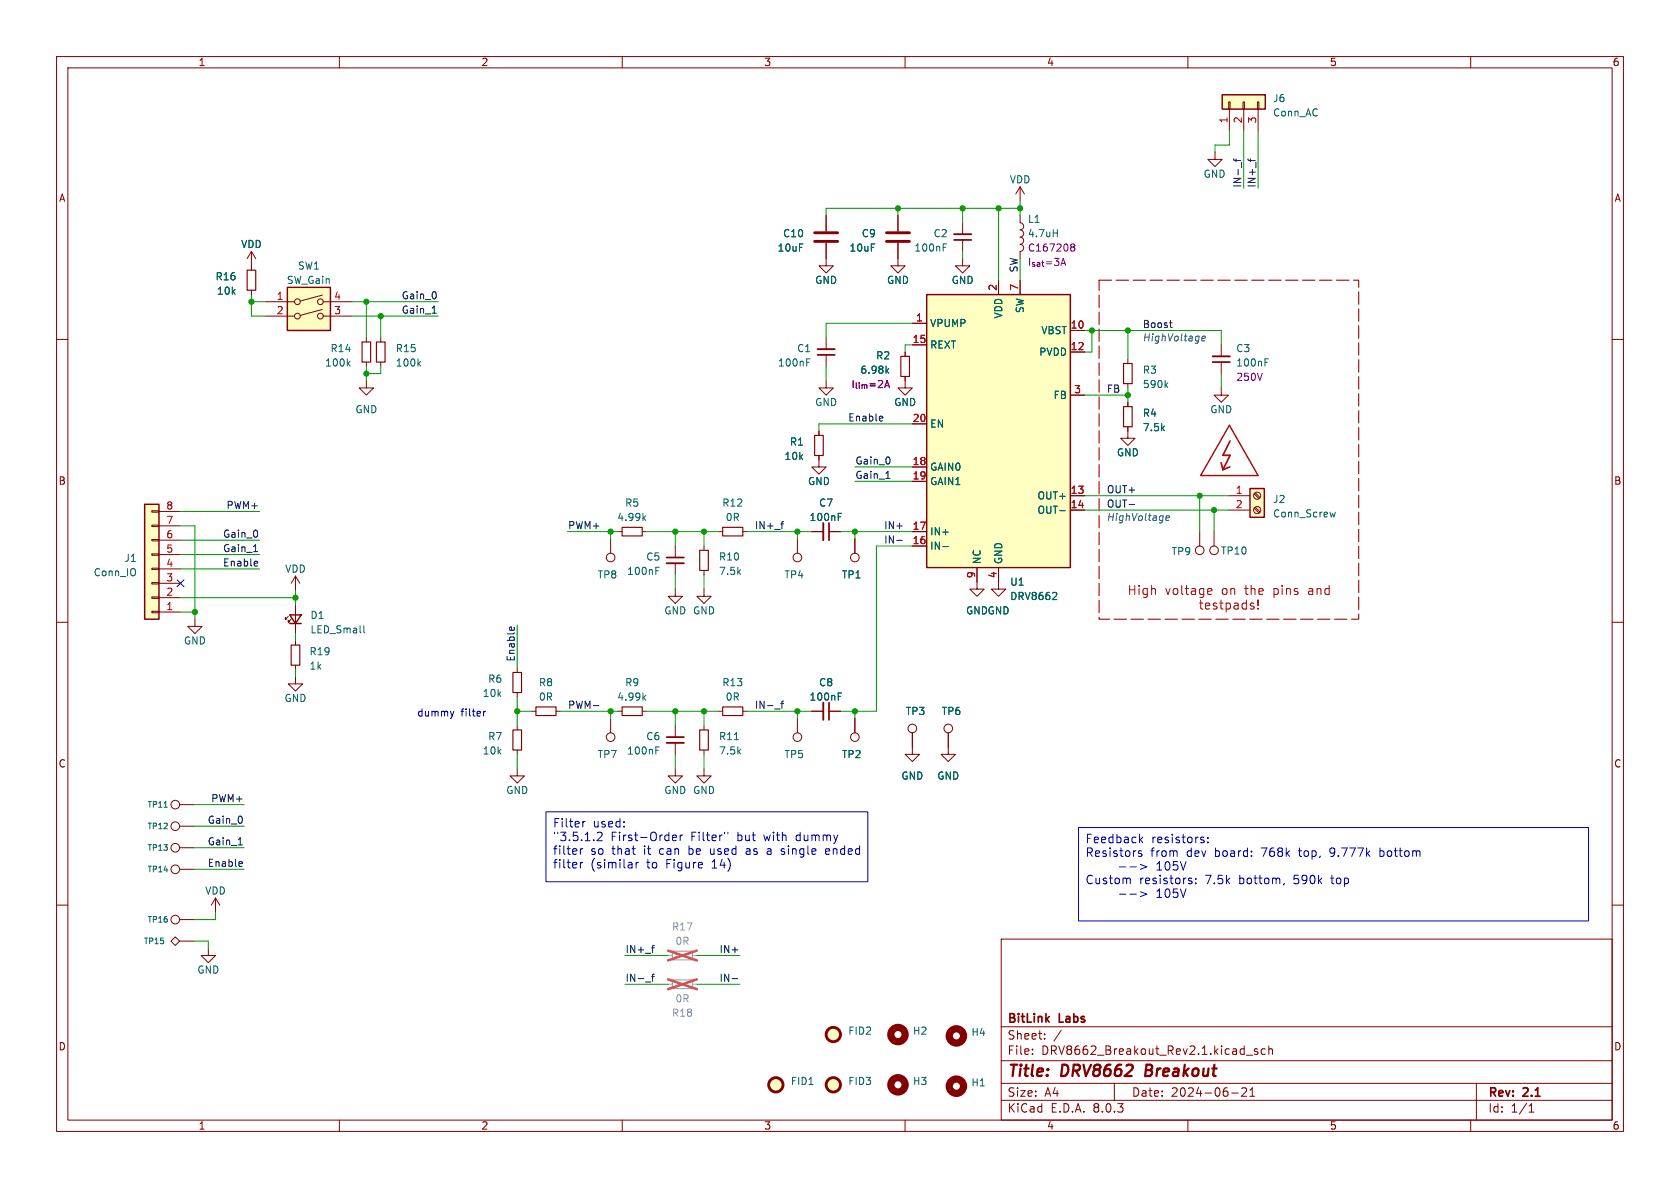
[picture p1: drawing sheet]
<svg xmlns="http://www.w3.org/2000/svg" width="297mm" height="210mm" viewBox="0 0 297 210" stroke-linecap="round" stroke-linejoin="round" font-family="sans-serif">
<g fill="none" stroke="#840000" stroke-width=".18">
<path d="M10 10h277v190h-277zM12 12h273v186h-273zM60 10v2M110 10v2M160 10v2M210 10v2M260 10v2M146 38.1v2.8M158.7 38.1v2.8M180.3 33l-.7 1.3M180.3 33v2.6M180.3 33l.8 1.3"/>
<path d="M10 60h2M44.4 44.5l-.7 1.2M44.4 44.5v3.3M44.4 51.3v.8M44.4 44.5l.8 1.2M67.3 59.7v.8M146 42.9v4.1h1.3l-1.3 1.3-1.2-1.3h1.2M158.7 42.9v2.8M285 60h2M67.3 64v.8M144.8 76.2v.8M146 67.3v1.3h1.3l-1.3 1.3-1.2-1.3h1.2"/>
<path d="M143.5 94h2M144.8 80.5v.8M146.6 94h2M10 110h2M285 110h2M10 160h2M31.7 153.7h2.6M31.7 146.1h2.6M31.7 149.9h2.6M285 160h2M177 166h108v32h-108zM60 198v2"/>
<path d="M110 198v2M160 198v2M177 194.5h108M177 191.5h108M177 187.5h108M177 181.5h108M182.5 186.3v.1M182.5 185.5v.1M184.7 183.6v.1M184.7 182.8v.1M187.6 182.1l-1.3 2M197 191.5v3"/>
<path d="M210 198v2M217.7 193.2h1.2M219.5 192.4l.6-.1 .2 .1 .1 .3-.9 1.1h.9M220.3 186.5h1.2M221 193.8h.8M221 192.7l.4-.4v1.5M222.3 185.5l-.3-.1-.3 .2 .1 .2 .5 .2v.3h-.6M223.7 185.5l-.5-.1-.2 .3v.4l.1 .2h.6M224.3 185.5l.2-.1 .4 .1 .1 .9M224.3 184.9v1.5M260 198v2M261 191.5v6.5"/>
<path d="M270.3 196.6h.9M270.3 195.5l.4-.4v1.5"/>
<circle cx="31" cy="153.7" r=".76"/>
<circle cx="31" cy="149.9" r=".76"/>
<circle cx="31" cy="146" r=".76"/>
</g>
<path d="M202.7 188.2l-.3 2h.8" fill="none" stroke="#840000" stroke-width=".4"/>
<path d="M145.5 92.5v3" fill="none" stroke="#840000" stroke-width=".33"/>
<path d="M146.6 92.5v3" fill="none" stroke="#840000" stroke-width=".3"/>
<path d="M74 64.2l.4 .5M74.4 63.9l-.5 .5M148.2 91.4h.4M148.2 90.7h.6" fill="none" stroke="#006464" stroke-width=".18"/>
<path d="M43.7 47.8h1.5v3.5h-1.5zM66.5 60.5h1.6v3.5h-1.6zM144 77h1.5v3.5h-1.5z" fill="none" stroke="#840000" stroke-width=".2"/>
<path d="M144 42.7h4.1M144 41.1h4.1M156.7 42.7h4.1M156.7 41.1h4.1" fill="none" stroke="#840000" stroke-width=".51"/>
<path d="M50.8 50.8h7.6v7.6h-7.6z" fill="#ffffc2"/>
<g fill="none" stroke="#840000" stroke-width=".18">
<path d="M47 53.3h5.1M47 55.9h5.1M57 54.7l-3.9 1.1M57 52.2l-3.9 1M57.1 53.3h5.1M57.1 55.9h5.1M158.7 45.7v1.3h1.3l-1.3 1.3-1.2-1.3h1.2M31.7 142.2h2.6"/>
<circle cx="52.6" cy="53.3" r=".51"/>
<circle cx="52.6" cy="55.9" r=".51"/>
<circle cx="56.6" cy="55.9" r=".51"/>
<circle cx="56.6" cy="53.3" r=".51"/>
<circle cx="31" cy="142.2" r=".76"/>
</g>
<path d="M50.8 50.8h7.6v7.6h-7.6z" fill="none" stroke="#840000" stroke-width=".25"/>
<path d="M29 142.7h.6" fill="none" stroke="#006464" stroke-width=".18"/>
<path d="M163.8 52.1h25.4v48.2h-25.4z" fill="#ffffc2"/>
<path d="M163.8 52.1h25.4v48.2h-25.4z" fill="none" stroke="#840000" stroke-width=".25"/>
<g fill="none" stroke="#840000" stroke-width=".18">
<path d="M64.8 59.7v.8M161.3 57.2h2.5M176.5 49.5v2.6M180.3 49.5v2.6M189.2 58.4h2.6M64.8 67.3v1.3h1.2l-1.2 1.3-1.3-1.3h1.3M64.8 64v.8M160 66.5v2.1h1.3l-1.3 1.3-1.3-1.3h1.3M160 62.2v.8M161.3 61h2.5M161.3 74.9h2.5M189.2 62.2h2.6"/>
<path d="M189.2 69.9h2.6M124.5 96.5v.8M141 95.3v2.5M161.3 96.5h2.5M161.3 94h2.5M161.3 82.6h2.5M161.3 85.1h2.5M189.2 87.6h2.6M189.2 90.2h2.6M34.5 109.5v1.2h1.2l-1.2 1.3-1.3-1.3h1.3M52.2 101.8l-.7 1.3M52.2 101.8v2.6"/>
<path d="M52.2 101.8l.8 1.3M119.4 104.1v1.3h1.2l-1.2 1.3-1.3-1.3h1.3M124.5 104.1v1.3h1.2l-1.2 1.3-1.3-1.3h1.3M124.5 100.8v.8M172.7 100.3v3.8h1.3l-1.3 1.3-1.3-1.3h1.3M176.5 100.3v3.8h1.3l-1.3 1.3-1.2-1.3h1.2M94 125.7h.7M98.3 125.7h.8M124.5 128.3v.7M124.5 132.6v.8M143.5 125.7h2M146.6 125.7h2"/>
<path d="M161.3 129.5v3.9h1.3l-1.3 1.2-1.3-1.2h1.3M167.6 129.5v3.9h1.3l-1.3 1.2-1.2-1.2h1.2"/>
<circle cx="141" cy="98.6" r=".76"/>
<circle cx="161.3" cy="128.8" r=".76"/>
<circle cx="167.6" cy="128.8" r=".76"/>
</g>
<path d="M61.5 64.2l.4 .5M61.9 63.9l-.5 .5M156.8 65.5l.3 .5M157.1 65.1l-.5 .5M166.7 96.6h.9M187.4 90.3h.9M186.6 104.7l.2 .3v.3l-.8 .7h.8M129.8 130.8h.8M148.2 123.1h.4M148.2 122.5h.6" fill="none" stroke="#006464" stroke-width=".18"/>
<path d="M64 60.5h1.5v3.5h-1.5zM159.3 63h1.5v3.5h-1.5zM123.7 97.3h1.5v3.5h-1.5zM94.7 125h3.6v1.5h-3.6zM123.7 129h1.5v3.6h-1.5z" fill="none" stroke="#840000" stroke-width=".2"/>
<path d="M145.5 124.2v3.1" fill="none" stroke="#840000" stroke-width=".33"/>
<path d="M146.6 124.2v3.1" fill="none" stroke="#840000" stroke-width=".3"/>
<g fill="none" stroke="#840000" stroke-width="1.3">
<circle cx="158.7" cy="191.8" r="1.27"/>
<circle cx="158.7" cy="182.9" r="1.27"/>
<circle cx="169.1" cy="192" r="1.27"/>
<circle cx="169.1" cy="183.1" r="1.27"/>
</g>
<path d="M221 86.4h2.5v5h-2.5z" fill="#ffffc2"/>
<path d="M221 86.4h2.5v5h-2.5z" fill="none" stroke="#840000" stroke-width=".25"/>
<g fill="none" stroke="#840000" stroke-width=".18">
<path d="M127 94h.8M131.3 94h.8M151.1 95.3v2.5M212.1 94v2.5M214.6 94v2.5M217.2 87.6h3.8M217.2 90.2h3.8M221.7 89.8l.9 .9M221.7 87.3l.9 .8M221.9 89.7l.9 .8M221.9 87.1l.9 .9M107.9 127v2.5"/>
<path d="M119.4 135.9v1.3h1.2l-1.2 1.2-1.3-1.2h1.3M119.4 128.3v2M119.4 131.3v2.1M124.5 135.9v1.3h1.2l-1.2 1.2-1.3-1.2h1.3"/>
<circle cx="151.1" cy="98.6" r=".76"/>
<circle cx="212.1" cy="97.3" r=".76"/>
<circle cx="214.6" cy="97.3" r=".76"/>
<circle cx="222.2" cy="90.2" r=".63"/>
<circle cx="222.2" cy="87.6" r=".63"/>
<circle cx="107.9" cy="130.3" r=".76"/>
</g>
<path d="M236.1 90.5l-.3 .9-.2-.6M115.9 132.6h.5M115.9 132h.6" fill="none" stroke="#006464" stroke-width=".18"/>
<path d="M117.9 131.3h3" fill="none" stroke="#840000" stroke-width=".33"/>
<path d="M117.9 130.3h3" fill="none" stroke="#840000" stroke-width=".3"/>
<path d="M127.8 93.2h3.5v1.5h-3.5z" fill="none" stroke="#840000" stroke-width=".2"/>
<path d="M216.1 16.8h7.6v2.5h-7.6z" fill="#ffffc2"/>
<g fill="none" stroke="#840000" stroke-width=".18">
<path d="M217.2 18h.3v1.3h-.3zM217.3 19.3v3.8M219.8 18h.2v1.3h-.2zM219.9 19.3v3.8M222.3 18h.2v1.3h-.2zM222.4 19.3v3.8M170.2 39.4v2M180.3 38.1v1.3a.64 .64 0 0 1 .7 .6 .64 .64 0 0 1-.7 .6 .64 .64 0 0 1 .7 .7 .64 .64 0 0 1-.7 .6 .64 .64 0 0 1 .7 .7 .64 .64 0 0 1-.7 .6 .63 .63 0 0 1 .7 .6 .63 .63 0 0 1-.7 .7v1.2M214.8 26.9v1.3h1.3l-1.3 1.3-1.3-1.3h1.3M146 59.7v2M170.2 45.7v1.3h1.2l-1.2 1.3-1.3-1.3h1.3M170.2 42.4v2.1"/>
<path d="M146 62.7v2.1M199.4 75.4v2.1h1.3l-1.3 1.2-1.3-1.2h1.3M199.4 63.5v.8M199.4 67.8v.8M199.4 71.1v.8M215.9 68.6v1.3h1.3l-1.3 1.2-1.3-1.2h1.3M215.9 61v2M215.9 64v2M107.9 95.3v2.5M109.2 94h.8M113.5 94h.8M119.4 96.5v2.1"/>
<path d="M119.4 99.6v2M144.8 81.3v1.3h1.2l-1.2 1.2-1.3-1.2h1.3M51 109l-.5 .5v-.3v.3h.2M51.5 109.5l-.5 .5v-.3v.3h.2M52.2 119.6v1.3h1.3l-1.3 1.3-1.2-1.3h1.2M52.2 106.9v5.1M52.2 113.3v.7M52.2 117.6v.8M91.4 118.1v.8M91.4 135.9v1.3h1.3l-1.3 1.2-1.2-1.2h1.2M91.4 122.4v.8M91.4 128.3v.7"/>
<path d="M91.4 132.6v.8M109.2 125.7h.8M113.5 125.7h.8M127 125.7h.8M131.3 125.7h.8M141 127v2.5M151.1 127v2.5M38.1 158.8l-.8 1.2M38.1 158.8v2.5M38.1 158.8l.8 1.2M31 165.6l.7 .8-.7 .7-.8-.7zM31.7 162.6h2.6"/>
<path d="M31.7 166.4h2.6M36.8 167.6v1.3h1.3l-1.3 1.3-1.2-1.3h1.2"/>
<circle cx="107.9" cy="98.6" r=".76"/>
<circle cx="141" cy="130.3" r=".76"/>
<circle cx="151.1" cy="130.3" r=".76"/>
<circle cx="31" cy="162.6" r=".76"/>
</g>
<path d="M216.1 16.8h7.6v2.5h-7.6zM51.2 108.7h2.1l-1.1 1.5zM51.2 110.2h2.1" fill="none" stroke="#840000" stroke-width=".25"/>
<path d="M198.6 64.3h1.6v3.5h-1.6zM198.6 71.9h1.6v3.5h-1.6zM110 93.2h3.5v1.5h-3.5zM51.5 114h1.5v3.6h-1.5zM90.7 118.9h1.5v3.5h-1.5zM90.7 129h1.5v3.6h-1.5zM110 125h3.5v1.5h-3.5zM127.8 125h3.5v1.5h-3.5z" fill="none" stroke="#840000" stroke-width=".2"/>
<path d="M168.7 41.4h3M144.5 61.7h3.1M214.4 63h3M117.9 99.6h3" fill="none" stroke="#840000" stroke-width=".33"/>
<path d="M168.7 42.4h3M144.5 62.7h3.1M214.4 64h3M117.9 98.6h3" fill="none" stroke="#840000" stroke-width=".3"/>
<g fill="none" stroke="#006464" stroke-width=".18">
<path d="M166.7 43.7h.5M166.7 43.1h.6M186.2 41.2h.7M186.9 40.6v1.3M142.6 64h.4M142.6 63.4h.6M206.1 68l.4 .5M206.5 67.7l-.5 .5M223.6 64h.5M223.6 63.4h.6M113.8 91.5l.3 .5M114.1 91.2l-.4 .5"/>
<path d="M64.3 110.6v1.1l.2 .2M115.9 100.9h.5M115.9 100.3h.6M113.8 123.3l.3 .5M114.1 122.9l-.4 .5"/>
</g>
<path d="M118.9 168.1h3.5v1.6h-3.5zM118.9 173.2h3.5v1.6h-3.5z" fill="none" stroke="#a1a1a1" stroke-width=".2"/>
<path d="M118.1 168.9h.8M118.1 174h.8M122.4 168.9h.8M122.4 174h.8" fill="none" stroke="#a1a1a1" stroke-width=".18"/>
<path d="M118.1 168l5.1 1.8M118.1 173.1l5.1 1.8M123.2 168l-5.1 1.8M123.2 173.1l-5.1 1.8" fill="none" stroke="#e65255" stroke-width=".46"/>
<g fill="#ffffc2" stroke="#ffffc2" stroke-width=".18">
<circle cx="147.3" cy="182.9" r="1.27"/>
<circle cx="147.3" cy="191.8" r="1.27"/>
<circle cx="137.2" cy="191.8" r="1.27"/>
</g>
<g fill="none" stroke="#840000" stroke-width=".51">
<circle cx="137.2" cy="191.8" r="1.27"/>
<circle cx="147.3" cy="191.8" r="1.27"/>
<circle cx="147.3" cy="182.9" r="1.27"/>
</g>
<path d="M189.3 43.5l.2 .2M189.3 43.2l.2-.1 .4 .1 .1 .2-.2 .3M189.5 43.7h.3M189.5 43.7l-.2 .1M189.8 43.7l.2 .2-.1 .4-.1 .1-.5-.1" fill="none" stroke="#840084" stroke-width=".18"/>
<path d="M25.6 89.1h2.5v20.4h-2.5z" fill="#ffffc2"/>
<g fill="none" stroke="#840000" stroke-width=".18">
<path d="M146 38.1v2.8M158.7 38.1v2.8M44.4 47v.8M44.4 51.3v.8M146 42.9v2.8M158.7 42.9v2.8M161.3 57.2h2.5M176.5 49.5v2.6M180.3 49.5v2.6M189.2 58.4h2.6M144.8 76.2v.8M160 62.2v.8"/>
<path d="M160 66.5v.8M161.3 61h2.5M161.3 74.9h2.5M189.2 62.2h2.6M189.2 69.9h2.6M199.4 71.1v.8M199.4 75.4v.8M26.8 90.3h1.3v.2h-1.3zM26.8 92.8h1.3v.3h-1.3zM26.8 95.4h1.3v.2h-1.3zM26.8 97.9h1.3v.3h-1.3zM28.1 98h3.8"/>
<path d="M28.1 95.5h3.8M28.1 93h3.8M28.1 90.4h3.8M143.5 94h2M144.8 80.5v.8M146.6 94h2M151.1 95.3v2.5M161.3 94h2.5M161.3 96.5h2.5M161.3 82.6h2.5M161.3 85.1h2.5M189.2 87.6h2.6"/>
<path d="M189.2 90.2h2.6M26.8 100.4h1.3v.3h-1.3zM26.8 103h1.3v.2h-1.3zM26.8 105.5h1.3v.3h-1.3zM26.8 108.1h1.3v.2h-1.3zM28.1 108.2h3.8M28.1 105.7h3.8M28.1 103.1h3.8M28.1 100.6h3.8M172.7 100.3v2.6M176.5 100.3v2.6M143.5 125.7h2"/>
<path d="M146.6 125.7h2M151.1 127v2.5M161.3 129.5v2.6M167.6 129.5v2.6"/>
</g>
<path d="M25.6 89.1h2.5v20.4h-2.5z" fill="none" stroke="#840000" stroke-width=".25"/>
<g fill="none" stroke="#0f0f0f" stroke-width=".18">
<path d="M218.1 28.1l.2 .3h1.1M218.5 28.1v.5M219.5 28.7v1M220.6 28.1l.2 .3h1.1M221.1 28.1v.5M76.4 55.4h.7M206.7 57.1h.5M207 57.8l.2 .1M155.9 73.6l.2 .3-.6 .1M156 74.4h-.1M44.8 97.5h.7M45.4 99.2l.1 .3-.6 .1"/>
<path d="M45.5 100l-.1 .1M138 92.6h.5M138.5 92.2l-.3 .2v1.1M156.6 84.6h.7M158.5 95.5h1M199.6 89.2h1M90.1 111l.3-.2 .1 .6M90.9 110.9v.1M104.9 124.7h1M137 125.3h.9M138 124.4h.5M138.5 123.9l-.3 .2v1.1"/>
<path d="M42.1 149.3h.7M42.7 152.3l.1 .3-.6 .1M42.8 153.1l-.1 .1M114.1 173.6h1M115.2 167.6h.5M115.2 172.6h.5M115.7 167.1l-.3 .2v1.1M115.7 172.2l-.3 .2v1.1M129.4 173h1"/>
</g>
<path d="M212.5 59.8l.6-.1v-.2h-.5l-.2 .6 .2 .2 .4-.1M206.1 91.6l.6-.1v-.3h-.5l-.1 .6 .2 .2h.3" fill="none" stroke="#484848" stroke-width=".18"/>
<g fill="none" stroke="#0000c2" stroke-width=".18">
<path d="M80.2 125.7l-.3 .9M85.5 125.7v.9M85.9 125.7l-.4 .3M96.5 143.5h56.9v12.4h-56.9zM102.6 150v1M102.6 152.4v1M103 145.2v1M103 150l-.3 .1-.1 .2M103 152.4l-.3 .1-.1 .2M103.5 145.2l-.3 .1-.2 .2M106.4 147.3v.5l-.9 .8h1M112.5 152.4v1"/>
<path d="M112.9 152.4l-.3 .1-.1 .2M118.9 148.1l.7-.1-.1-.3-.4-.1-.2 .2 .1 .7h.5M120.2 147.6v1M120.7 147.6l-.3 .1-.2 .2M128.7 147.1v.3M132 150.5v.5M136.1 150l-.4 .1M136.2 150.5h-.4a.29 .29 0 0 0-.2 .2 .29 .29 0 0 0 .2 .3h.4M138.2 150.5h.3M138.2 151h.3M138.5 150l-.3 .1M146 150.1v.9h.6"/>
<path d="M146.7 150.4l-.7 .1M190.7 146.3h90.1v16.5h-90.1zM197.9 153.2h1.1M197.9 158.1h1.1M199.4 155.2l.3 .1 .1 .1v.8M199.7 153.2h1.2M199.7 158.1h1.2M201.6 148.4l.4 .6M201.6 152.8l1.1 .4-1.1 .5M201.6 157.6l1.1 .5-1.1 .4M201.8 150.5l-.3-.1-.3 .2 .1 .2 .5 .2v.3h-.6M202 148l-.5 .6"/>
<path d="M210.3 155.2l.4 .1M210.3 155.7l.4 .1v.2l-.2 .2h-.3M211.4 156.1v.1M211.4 155.3v.1M212.5 148.5l.3 .1 .1 .2-.2 .2h-.3M212.5 148l.3 .1M213.5 148.8v.2M213.5 148.1v.1M227 156.2l-.1 .2M244 149.9v1.5M244 151.3l.1 .1M244.1 150.4l-.1 .1"/>
</g>
<path d="M213.7 104l.5 .1 .1 .3-.8 .2M214.2 105l-.5 .1M221.3 107.1l.3 .1 .1 .2-.2 .3h-.3M221.3 106.6l.3 .1M222.3 106.1l.1 1M222.4 107.5v.2M222.4 106.1v1M222.5 106.1l-.1 1" fill="none" stroke="#c20000" stroke-width=".18"/>
<path d="M194.3 49.5h45.9v60h-45.9z" fill="none" stroke="#c20000" stroke-width=".2" stroke-dasharray="2.2 .8"/>
<path d="M217.5 77.9l-1.3 2.6h1.3l-1.3 2.5M215.9 81.8l.3 1.2M217.4 82.5l-1.2 .5" fill="none" stroke="#c20000" stroke-width=".3"/>
<path d="M217.3 75.2l5.1 8.9h-10.1z" fill="none" stroke="#c20000" stroke-width=".25"/>
<g fill="none" stroke="#009600" stroke-width=".18">
<path d="M158.7 36.8v1.3M170.2 36.8v2.6M176.5 36.8v12.7M180.3 35.6v2.5M180.3 36.8h-34.3v1.3M217.3 23.1v2.5h-2.5v1.3M219.9 23.1v10.2M222.4 23.1v10.2M44.4 53.3h2.6M44.4 52.1v3.8h2.6M62.2 53.3h15.3M62.2 55.9h15.3"/>
<path d="M64.8 53.3v6.4M67.3 55.9v3.8M161.3 57.2h-15.3v2.5M170.2 44.5v1.2M180.3 45.7v3.8M191.8 58.4h24.1v2.6M193 58.4v3.8h-1.2M199.4 58.4v5.1M64.8 64.8v2.5M67.3 64.8v1.2h-2.5M146 64.8v2.5M161.3 61h-1.3v1.2"/>
<path d="M161.3 74.9h-16.5v1.3M191.8 69.9h7.6M199.4 68.6v2.5M215.9 66v2.6M31.9 93h2.6v16.5M31.9 98h14M31.9 95.5h14M31.9 90.4h14M100.3 94h8.9M107.9 94v1.3M114.3 94h12.7M119.4 94v2.5"/>
<path d="M124.5 94v2.5M132.1 94h11.4M141 94v1.3M148.6 94h12.7M151.1 85.1h10.2M151.1 82.6h10.2M151.1 94v1.3M161.3 96.5h-6.4v29.2h-6.3M191.8 87.6h25.4M191.8 90.2h25.4M212.1 87.6v6.4M214.6 90.2v3.8"/>
<path d="M31.9 108.2h2.6M31.9 100.6h14M31.9 105.7h20.3M52.2 104.4v2.5M52.2 112v1.3M52.2 118.4v1.2M91.4 110.5v7.6M119.4 101.6v2.5M124.5 101.6v2.5M91.4 125.7h2.6M91.4 123.2v5.1M91.4 133.4v2.5"/>
<path d="M99.1 125.7h10.1M107.9 125.7v1.3M114.3 125.7h12.7M119.4 125.7v2.6M119.4 133.4v2.5M124.5 125.7v2.6M124.5 133.4v2.5M132.1 125.7h11.4M141 125.7v1.3M151.1 125.7v1.3M34.3 146.1h8.9M34.3 142.2h8.9"/>
<path d="M34.3 153.7h8.9M34.3 149.9h8.9M34.3 166.4h2.5v1.2M38.1 161.3v1.3h-3.8M110.5 168.9h7.6M110.5 174h7.6M123.2 168.9h7.6M123.2 174h7.6"/>
</g>
<path d="M31.3 102.5l1.2 1.2M32.5 102.5l-1.2 1.2" fill="none" stroke="#000084" stroke-width=".18"/>
<path d="M156.8 65.5l.3 .5M157.1 65.1l-.5 .5M148.2 91.4h.4M148.2 90.7h.6M166.7 96.6h.9M187.4 90.3h.9M186.6 104.7l.2 .3v.3l-.8 .7h.8M148.2 123.1h.4M148.2 122.5h.6" fill="none" stroke="#006464" stroke-width=".18"/>
<g fill="#009600" stroke="#009600" stroke-width=".18">
<circle cx="67.3" cy="55.9" r=".46"/>
<circle cx="64.8" cy="53.3" r=".46"/>
<circle cx="44.4" cy="53.3" r=".46"/>
<circle cx="107.9" cy="94" r=".46"/>
<circle cx="64.8" cy="66" r=".46"/>
<circle cx="124.5" cy="94" r=".46"/>
<circle cx="141" cy="125.7" r=".46"/>
<circle cx="119.4" cy="94" r=".46"/>
<circle cx="107.9" cy="125.7" r=".46"/>
<circle cx="34.5" cy="108.2" r=".46"/>
<circle cx="52.2" cy="105.7" r=".46"/>
<circle cx="119.4" cy="125.7" r=".46"/>
<circle cx="124.5" cy="125.7" r=".46"/>
<circle cx="91.4" cy="125.7" r=".46"/>
<circle cx="151.1" cy="125.7" r=".46"/>
<circle cx="180.3" cy="36.8" r=".46"/>
<circle cx="170.2" cy="36.8" r=".46"/>
<circle cx="158.7" cy="36.8" r=".46"/>
<circle cx="176.5" cy="36.8" r=".46"/>
<circle cx="141" cy="94" r=".46"/>
<circle cx="151.1" cy="94" r=".46"/>
<circle cx="214.6" cy="90.2" r=".46"/>
<circle cx="212.1" cy="87.6" r=".46"/>
<circle cx="199.4" cy="69.9" r=".46"/>
<circle cx="199.4" cy="58.4" r=".46"/>
<circle cx="193" cy="58.4" r=".46"/>
</g>
<g font-size="2.8" fill="#840000">
<text x="178" y="190.9">Title:</text>
<text x="187.7" y="190.9">DRV8662</text>
<text x="203.3" y="190.9">Breakout</text>
</g>
<g font-size="2.2" fill="#c20000">
<text x="199.2" y="105.4">High</text>
<text x="205.9" y="105.4">voltage</text>
<text x="211.8" y="108">testpads!</text>
<text x="216" y="105.4">on</text>
<text x="220.2" y="105.4">the</text>
<text x="225.3" y="105.4">pins</text>
<text x="231.6" y="105.4">and</text>
</g>
<g font-size="2.1" fill="#0000c2">
<text x="97.6" y="146.6">Filter</text>
<text x="97.6" y="149">&quot;3.5.1.2</text>
<text x="104.8" y="146.6">used:</text>
<text x="107.9" y="149">First-Order</text>
<text x="122.2" y="149">Filter&quot;</text>
<text x="130.5" y="149">but</text>
<text x="135.3" y="149">with</text>
<text x="141.1" y="149">dummy</text>
<text x="191.8" y="149.4">Feedback</text>
<text x="203.5" y="149.4">resistors:</text>
<text x="97.6" y="151.4">filter</text>
<text x="97.6" y="153.8">filter</text>
<text x="104.4" y="151.4">so</text>
<text x="104.4" y="153.8">(similar</text>
<text x="108.2" y="151.4">that</text>
<text x="114" y="151.4">it</text>
<text x="114.4" y="153.8">to</text>
<text x="116.8" y="151.4">can</text>
<text x="117.9" y="153.8">Figure</text>
<text x="122.1" y="151.4">be</text>
<text x="126.1" y="151.4">used</text>
<text x="126.1" y="153.8">14)</text>
<text x="132.6" y="151.4">as</text>
<text x="136.5" y="151.4">a</text>
<text x="139.1" y="151.4">single</text>
<text x="147.1" y="151.4">ended</text>
<text x="191.8" y="151.8">Resistors</text>
<text x="203.4" y="151.8">from</text>
<text x="204.3" y="154.2">105V</text>
<text x="209.8" y="151.8">dev</text>
<text x="214.9" y="151.8">board:</text>
<text x="223.3" y="151.8">768k</text>
<text x="230.1" y="151.8">top,</text>
<text x="235.7" y="151.8">9.777k</text>
<text x="244.6" y="151.8">bottom</text>
<text x="191.8" y="156.6">Custom</text>
<text x="201.4" y="156.6">resistors:</text>
<text x="204.3" y="159">105V</text>
<text x="213.1" y="156.6">7.5k</text>
<text x="219.2" y="156.6">bottom,</text>
<text x="229" y="156.6">590k</text>
<text x="235.8" y="156.6">top</text>
</g>
<g font-size="2.1" fill="#840000">
<text x="178" y="184">Sheet:</text>
<text x="178" y="181.2">BitLink</text>
<text x="187.3" y="181.2">Labs</text>
<text x="178" y="186.7">File:</text>
<text x="184.1" y="186.7">DRV8662_Breakout_Rev2.1.kicad_sch</text>
<text x="178" y="196.9">KiCad</text>
<text x="178" y="194.1">Size:</text>
<text x="184.7" y="194.1">A4</text>
<text x="185.7" y="196.9">E.D.A.</text>
<text x="193.3" y="196.9">8.0.3</text>
<text x="200" y="194.1">Date:</text>
<text x="207" y="194.1">2024-06-21</text>
<text x="263" y="194.3">Rev:</text>
<text x="263" y="196.9">Id:</text>
<text x="267.1" y="196.9">1/1</text>
<text x="269.4" y="194.3">2.1</text>
</g>
<g font-size="1.8" fill="#840000">
<text x="35" y="11.9">1</text>
<text x="85" y="11.9">2</text>
<text x="135" y="11.9">3</text>
<text x="185" y="11.9">4</text>
<text x="235" y="11.9">5</text>
<text x="285" y="11.9">6</text>
<text x="10.3" y="35.9">A</text>
<text x="285.3" y="35.9">A</text>
<text x="10.3" y="85.9">B</text>
<text x="285.3" y="85.9">B</text>
<text x="10.3" y="135.9">C</text>
<text x="285.3" y="135.9">C</text>
<text x="10.3" y="185.9">D</text>
<text x="285.3" y="185.9">D</text>
<text x="35" y="199.9">1</text>
<text x="85" y="199.9">2</text>
<text x="135" y="199.9">3</text>
<text x="185" y="199.9">4</text>
<text x="235" y="199.9">5</text>
<text x="285" y="199.9">6</text>
</g>
<g font-size="1.8" fill="#a90000">
<text x="217.1" y="21.9" transform="rotate(-90 217.1 21.9)">1</text>
<text x="219.6" y="21.9" transform="rotate(-90 219.6 21.9)">2</text>
<text x="222.2" y="21.9" transform="rotate(-90 222.2 21.9)">3</text>
<text x="48.8" y="53.1">1</text>
<text x="59" y="53.1">4</text>
<text x="176.3" y="51.5" transform="rotate(-90 176.3 51.5)">2</text>
<text x="180.1" y="51.5" transform="rotate(-90 180.1 51.5)">7</text>
<text x="48.8" y="55.6">2</text>
<text x="59" y="55.6">3</text>
<text x="161.9" y="56.9">1</text>
<text x="189.2" y="58.2">10</text>
<text x="161.2" y="60.7">15</text>
<text x="189.2" y="62">12</text>
<text x="189.8" y="69.6">3</text>
<text x="161.2" y="74.7">20</text>
<text x="161.2" y="82.3">18</text>
<text x="161.2" y="84.8">19</text>
<text x="189.2" y="87.4">13</text>
<text x="189.2" y="89.9">14</text>
<text x="218.4" y="87.4">1</text>
<text x="218.4" y="89.9">2</text>
<text x="29.3" y="95.2">6</text>
<text x="29.3" y="92.7">7</text>
<text x="29.3" y="90.2">8</text>
<text x="161.2" y="93.7">17</text>
<text x="29.3" y="100.3">4</text>
<text x="29.3" y="97.8">5</text>
<text x="161.2" y="96.3">16</text>
<text x="29.3" y="107.9">1</text>
<text x="29.3" y="105.4">2</text>
<text x="29.3" y="102.9">3</text>
<text x="172.5" y="102.3" transform="rotate(-90 172.5 102.3)">9</text>
<text x="176.3" y="102.3" transform="rotate(-90 176.3 102.3)">4</text>
</g>
<g font-size="1.8" fill="#006464">
<text x="225" y="18.3">J6</text>
<text x="225" y="20.8">Conn_AC</text>
<text x="178.4" y="32.6">VDD</text>
<text x="212.7" y="31.6">GND</text>
<text x="181.6" y="39.6">L1</text>
<text x="42.5" y="44">VDD</text>
<text x="52.6" y="47.9">SW1</text>
<text x="137.4" y="44.7">10uF</text>
<text x="138.3" y="42.1">C10</text>
<text x="150.1" y="44.7">10uF</text>
<text x="152.2" y="42.1">C9</text>
<text x="161.6" y="44.7">100nF</text>
<text x="164.9" y="42.1">C2</text>
<text x="181.6" y="42.1">4.7uH</text>
<text x="38" y="49.8">R16</text>
<text x="38.3" y="52.3">10k</text>
<text x="50.6" y="50.4">SW_Gain</text>
<text x="144" y="50.4">GND</text>
<text x="156.7" y="50.4">GND</text>
<text x="168.1" y="50.4">GND</text>
<text x="164.3" y="58">VPUMP</text>
<text x="177.4" y="56.4" transform="rotate(-90 177.4 56.4)">VDD</text>
<text x="181.2" y="55.4" transform="rotate(-90 181.2 55.4)">SW</text>
<text x="184" y="59.3">VBST</text>
<text x="57.4" y="65">100k</text>
<text x="58.3" y="62.5">R14</text>
<text x="69.9" y="62.5">R15</text>
<text x="69.9" y="65">100k</text>
<text x="137.4" y="65">100nF</text>
<text x="140.8" y="62.5">C1</text>
<text x="154.8" y="63.7">R2</text>
<text x="164.3" y="61.8">REXT</text>
<text x="183.6" y="63.1">PVDD</text>
<text x="218.4" y="62.5">C3</text>
<text x="218.4" y="65">100nF</text>
<text x="144" y="72">GND</text>
<text x="152" y="66.3">6.98k</text>
<text x="158" y="72">GND</text>
<text x="186.2" y="70.7">FB</text>
<text x="201.9" y="66.3">R3</text>
<text x="201.9" y="68.8">590k</text>
<text x="62.7" y="73.3">GND</text>
<text x="164.3" y="75.8">EN</text>
<text x="201.9" y="73.9">R4</text>
<text x="201.9" y="76.4">7.5k</text>
<text x="213.9" y="73.3">GND</text>
<text x="138.6" y="81.5">10k</text>
<text x="139.5" y="79">R1</text>
<text x="164.3" y="83.4">GAIN0</text>
<text x="197.4" y="80.9">GND</text>
<text x="110.4" y="89.8">R5</text>
<text x="127.6" y="89.8">R12</text>
<text x="142.7" y="86">GND</text>
<text x="144.7" y="89.8">C7</text>
<text x="164.3" y="86">GAIN1</text>
<text x="183.3" y="88.5">OUT+</text>
<text x="225" y="89.1">J2</text>
<text x="109" y="92.3">4.99k</text>
<text x="128.2" y="92.3">0R</text>
<text x="143" y="92.3">100nF</text>
<text x="164.3" y="94.8">IN+</text>
<text x="183.3" y="91">OUT-</text>
<text x="225" y="91.7">Conn_Screw</text>
<text x="21.9" y="99.5">J1</text>
<text x="50.3" y="101.4">VDD</text>
<text x="110.8" y="101.8">100nF</text>
<text x="114.1" y="99.3">C5</text>
<text x="127" y="101.8">7.5k</text>
<text x="127" y="99.3">R10</text>
<text x="164.3" y="97.4">IN-</text>
<text x="173.6" y="99.8" transform="rotate(-90 173.6 99.8)">NC</text>
<text x="177.4" y="99.8" transform="rotate(-90 177.4 99.8)">GND</text>
<text x="207" y="98.3">TP9</text>
<text x="215.8" y="98.2">TP10</text>
<text x="16.5" y="102.1">Conn_IO</text>
<text x="105.6" y="102.5">TP8</text>
<text x="138.6" y="102.5">TP4</text>
<text x="148.7" y="102.5">TP1</text>
<text x="178.5" y="103.7">U1</text>
<text x="178.5" y="106.3">DRV8662</text>
<text x="54.8" y="109.6">D1</text>
<text x="54.8" y="112.2">LED_Small</text>
<text x="117.3" y="108.8">GND GND</text>
<text x="170.7" y="108.8">GNDGND</text>
<text x="32.4" y="114.1">GND</text>
<text x="54.6" y="116">R19</text>
<text x="54.6" y="118.6">1k</text>
<text x="50.2" y="124.3">GND</text>
<text x="85.2" y="123.4">10k</text>
<text x="86.2" y="120.9">R6</text>
<text x="95.2" y="121.5">R8</text>
<text x="95.2" y="124.1">0R</text>
<text x="109" y="124.1">4.99k</text>
<text x="110.4" y="121.5">R9</text>
<text x="127.6" y="121.5">R13</text>
<text x="128.2" y="124.1">0R</text>
<text x="143" y="124.1">100nF</text>
<text x="144.7" y="121.5">C8</text>
<text x="86.2" y="131">R7</text>
<text x="114.1" y="131">C6</text>
<text x="127" y="131">R11</text>
<text x="160" y="126.6">TP3</text>
<text x="166.4" y="126.6">TP6</text>
<text x="85.2" y="133.6">10k</text>
<text x="105.6" y="134.2">TP7</text>
<text x="110.8" y="133.6">100nF</text>
<text x="127" y="133.6">7.5k</text>
<text x="138.6" y="134.2">TP5</text>
<text x="148.7" y="134.2">TP2</text>
<text x="89.4" y="140.6">GND</text>
<text x="117.3" y="140.6">GND GND</text>
<text x="159.3" y="138">GND</text>
<text x="165.6" y="138">GND</text>
<text x="36.2" y="158.3">VDD</text>
<text x="34.8" y="172.3">GND</text>
<text x="149.9" y="183.1">FID2</text>
<text x="161.3" y="183.1">H2</text>
<text x="171.6" y="183.4">H4</text>
<text x="139.7" y="192">FID1</text>
<text x="149.9" y="192">FID3</text>
<text x="161.3" y="192">H3</text>
<text x="171.6" y="192.2">H1</text>
</g>
<g font-size="1.8" fill="#0f0f0f">
<text x="219.5" y="33.3" transform="rotate(-90 219.5 33.3)">IN-_f</text>
<text x="222.1" y="33.3" transform="rotate(-90 222.1 33.3)">IN+_f</text>
<text x="70.9" y="53">Gain_0</text>
<text x="180" y="48.3" transform="rotate(-90 180 48.3)">SW</text>
<text x="70.9" y="55.5">Gain_1</text>
<text x="201.9" y="58.1">Boost</text>
<text x="195.6" y="69.5">FB</text>
<text x="149.9" y="74.6">Enable</text>
<text x="151.1" y="82.2">Gain_0</text>
<text x="151.1" y="84.7">Gain_1</text>
<text x="195.6" y="87.3">OUT+</text>
<text x="195.6" y="89.8">OUT-</text>
<text x="39.3" y="95.1">Gain_0</text>
<text x="39.9" y="90.1">PWM+</text>
<text x="100.3" y="93.6">PWM+</text>
<text x="133.3" y="93.6">IN+_f</text>
<text x="156.2" y="93.6">IN+</text>
<text x="39.3" y="100.2">Enable</text>
<text x="39.3" y="97.7">Gain_1</text>
<text x="156.2" y="96.2">IN-</text>
<text x="91.1" y="117" transform="rotate(-90 91.1 117)">Enable</text>
<text x="100.3" y="125.4">PWM-</text>
<text x="133.3" y="125.4">IN-_f</text>
<text x="37.2" y="141.9">PWM+</text>
<text x="36.6" y="145.7">Gain_0</text>
<text x="36.6" y="149.5">Gain_1</text>
<text x="36.6" y="153.3">Enable</text>
<text x="110.5" y="168.6">IN+_f</text>
<text x="110.5" y="173.6">IN-_f</text>
<text x="127.1" y="168.6">IN+</text>
<text x="127.1" y="173.6">IN-</text>
</g>
<g font-size="1.8" fill="#840084">
<text x="181.6" y="44.7">C167208</text>
<text x="181.6" y="47.2">I_{sat}=3A</text>
<text x="150.4" y="68.8">I_{lim}=2A</text>
<text x="218.4" y="67.5">250V</text>
</g>
<g font-size="1.8" fill="#484848">
<text x="201.9" y="60.6">HighVoltage</text>
<text x="195.6" y="92.3">HighVoltage</text>
</g>
<g font-size="1.8" fill="#0000c2">
<text x="73.7" y="126.8">dummy</text>
<text x="81.5" y="126.8">filter</text>
</g>
<g font-size="1.8" fill="#989898">
<text x="118.7" y="164.7">R17</text>
<text x="119.3" y="167.2">0R</text>
<text x="118.7" y="179.9">R18</text>
<text x="119.3" y="177.4">0R</text>
</g>
<g font-size="1.4" fill="#006464">
<text x="26" y="143">TP11</text>
<text x="26" y="146.8">TP12</text>
<text x="26" y="154.4">TP14</text>
<text x="26" y="150.6">TP13</text>
<text x="25.3" y="167.1">TP15</text>
<text x="26" y="163.3">TP16</text>
</g>
</svg>
